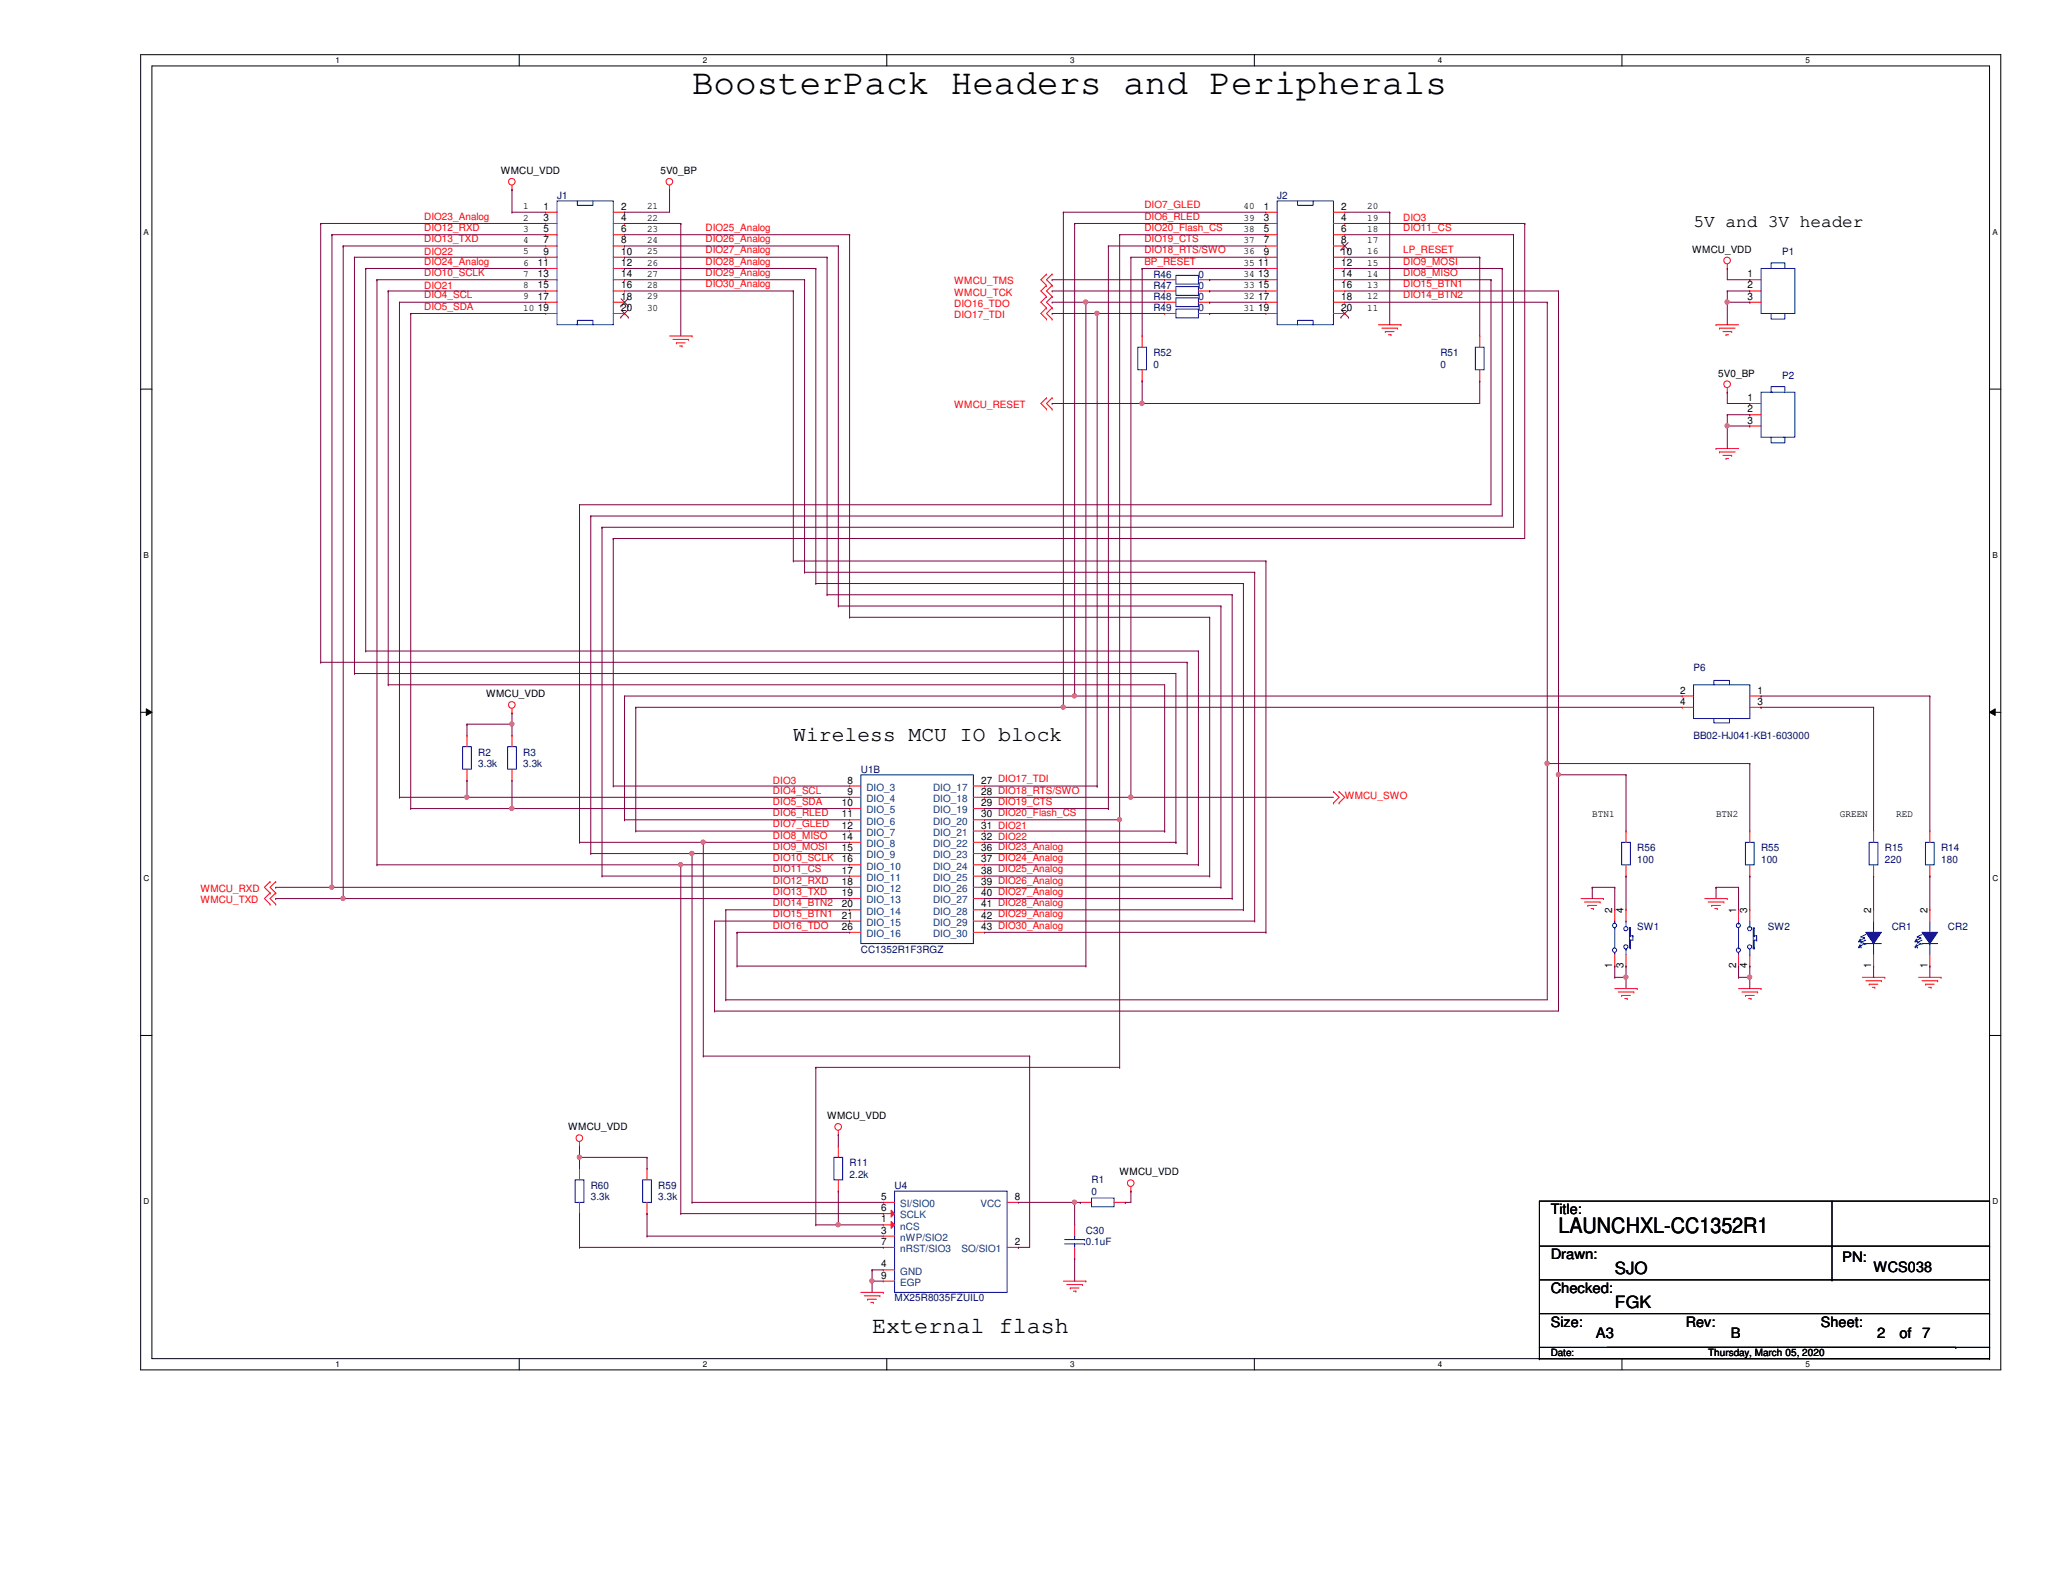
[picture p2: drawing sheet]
<svg xmlns="http://www.w3.org/2000/svg" width="279mm" height="216mm" viewBox="0 0 279 216" stroke-linecap="round" stroke-linejoin="round" font-family="sans-serif">
<path d="M19.1 7.4h251.9v178.1h-251.9zM20.6 8.9h248.9v175.1h-248.9z" fill="none" stroke="#000" stroke-width=".14"/>
<g fill="#fff">
<path d="M45.4 7.6h.6v1.2h-.6z"/>
<path d="M45.4 184.2h.6v1.2h-.6z"/>
</g>
<path d="M70.3 7.4v1.5M70.3 184v1.5" fill="none" stroke="#000" stroke-width=".14"/>
<g fill="#fff">
<path d="M95.2 7.6h.6v1.2h-.6z"/>
<path d="M95.2 184.2h.6v1.2h-.6z"/>
</g>
<path d="M120.1 7.4v1.5M120.1 184v1.5" fill="none" stroke="#000" stroke-width=".14"/>
<g fill="#fff">
<path d="M144.9 7.6h.6v1.2h-.6z"/>
<path d="M144.9 184.2h.6v1.2h-.6z"/>
</g>
<path d="M169.9 7.4v1.5M169.9 184v1.5" fill="none" stroke="#000" stroke-width=".14"/>
<g fill="#fff">
<path d="M194.7 7.6h.6v1.2h-.6z"/>
<path d="M194.7 184.2h.6v1.2h-.6z"/>
</g>
<path d="M219.7 7.4v1.5M219.7 184v1.5" fill="none" stroke="#000" stroke-width=".14"/>
<g fill="#fff">
<path d="M244.5 7.6h.6v1.2h-.6z"/>
<path d="M244.5 184.2h.6v1.2h-.6z"/>
<path d="M19.4 30.8h.8v1.2h-.8z"/>
<path d="M269.8 30.8h.8v1.2h-.8z"/>
<path d="M19.4 74.6h.8v1.2h-.8z"/>
<path d="M269.8 74.6h.8v1.2h-.8z"/>
</g>
<path d="M19.1 52.7h1.5M269.5 52.7h1.5" fill="none" stroke="#000" stroke-width=".14"/>
<g fill="#fff">
<path d="M19.4 118.4h.8v1.1h-.8z"/>
<path d="M269.8 118.4h.8v1.1h-.8z"/>
</g>
<path d="M19.1 96.5h1.5M19.8 96l.8 .5-.8 .4zM269.5 96.5l.7-.5v.9zM269.5 96.5h1.5" fill="none" stroke="#000" stroke-width=".14"/>
<path d="M19.8 96l.8 .5-.8 .4zM269.5 96.5l.7-.5v.9z" fill="#000"/>
<g fill="#fff">
<path d="M19.4 162.1h.8v1.2h-.8z"/>
<path d="M269.8 162.1h.8v1.2h-.8z"/>
</g>
<g fill="none" stroke="#000" stroke-width=".14">
<path d="M19.1 140.2h1.5M269.5 140.2h1.5M208.5 162.7h61v19.8h-61zM208.5 168.8h61M208.5 173.4h61M208.5 177.9h61M248.1 168.8h.1M248.1 173.4h.1M248.1 162.7v10.7M269.5 168.8h.1M269.5 173.4h.1M269.5 177.9h.1"/>
<path d="M208.5 184h.1M208.5 182.5v1.5M208.5 184h61M217.6 182.5h47.3M264.9 182.5h.1M269.5 184h.1M269.5 182.5h.1M269.5 182.5v1.5"/>
</g>
<g fill="none" stroke="#f00" stroke-width=".14">
<path d="M69.3 25.7h.1M69.3 25.1v.6M90.7 25.7h.1M90.7 25.1v.6M141.7 38.6h.1M141.7 37.1h.1M141.7 38.6l-.7 .8 .7 .8M141.7 37.1l-.7 .8 .7 .7M142.5 38.6h.1M142.5 37.1h.1M142.5 38.6l-.8 .8 .8 .8M142.5 37.1l-.8 .8 .8 .7"/>
<path d="M157.7 37.9h.1M157.7 37.9h1.6M162.3 37.9h1.5M163.8 37.9h.1M233.9 36.4h.1M233.9 35.8v.6M90.7 45.5h3M91.1 46h2.2M91.6 46.4h.1M91.6 46.4h1.2M92 46.9h.4M92.4 46.9h.1"/>
<path d="M93.3 46h.1M93.7 45.5h.1M141.7 53.9h.1M141.7 55.4h.1M141.7 41.7h.1M141.7 43.2h.1M141.7 40.2h.1M141.7 53.9l-.7 .8 .7 .7M141.7 41.7l-.7 .8 .7 .7M141.7 40.2l-.7 .7 .7 .8M142.5 53.9h.1M142.5 55.4h.1"/>
<path d="M142.5 41.7h.1M142.5 43.2h.1M142.5 40.2h.1M142.5 53.9l-.8 .8 .8 .7M142.5 41.7l-.8 .8 .8 .7M142.5 40.2l-.8 .7 .8 .8M186.7 44h3M187.2 44.4h2.1M187.6 44.9h.1M187.6 44.9h1.2M188 45.3h.4M188.4 45.3h.1"/>
<path d="M189.3 44.4h.1M189.7 44h.1M232.4 44h.1M232.4 44h3.1M232.9 44.4h.1M232.9 44.4h2.1M233.3 44.9h1.2M233.8 45.3h.1M233.8 45.3h.3M233.9 53.1h.1M233.9 52.5v.6M234.5 44.9h.1"/>
<path d="M232.4 60.7h.1M232.4 60.7h3.1M232.9 61.2h.1M232.9 61.2h2.1M233.3 61.7h1.2M233.8 62.1h.1M233.8 62.1h.3M234.5 61.7h.1M69.3 96.6h.1M69.3 96v.6M36.6 119.4h.1M36.6 119.4l-.8 .8 .8 .7"/>
<path d="M37.3 119.4h.1M37.3 119.4l-.7 .8 .7 .7M180.6 108.8h.1M180.6 107.2h.1M180.6 107.2l.8 .8-.8 .8M181.4 108.8h.1M181.4 107.2h.1M181.4 107.2l.7 .8-.7 .8M237 118.7h.1M237 112.6h.1M237 112.6v1.5M237 117.1v1.6"/>
<path d="M36.6 120.9h.1M36.6 122.5h.1M36.6 120.9l-.8 .8 .8 .8M37.3 120.9h.1M37.3 122.5h.1M37.3 120.9l-.7 .8 .7 .8M214.1 121.7h3.1M214.6 122.2h2.1M215.1 122.6h.1M215.1 122.6h1.1M215.5 123.1h.3M215.8 123.1h.1"/>
<path d="M216.7 122.2h.1M217.2 121.7h.1M218.7 133.9h3M219.2 134.4h2.1M219.6 134.8h.1M219.6 134.8h1.2M220 135.3h.4M220.4 135.3h.1M221.3 134.4h.1M221.7 133.9h.1M230.9 121.7h3M231.4 122.2h2.1"/>
<path d="M231.8 122.6h.1M231.8 122.6h1.2M232.2 123.1h.4M232.6 123.1h.1M233.5 122.2h.1M233.9 121.7h.1M235.5 133.9h3M235.9 134.4h2.1M236.4 134.8h.1M236.4 134.8h1.2M236.8 135.3h.4M237.2 135.3h.1"/>
<path d="M238 134.4h.1M238.5 133.9h.1M252.2 132.4h3.1M252.7 132.8h2.1M253.2 133.3h.1M253.2 133.3h1.1M253.6 133.7h.3M253.9 133.7h.1M254.8 132.8h.1M255.3 132.4h.1M259.8 132.4h3.1M260.3 132.8h2.1"/>
<path d="M260.8 133.3h.1M260.8 133.3h1.2M261.2 133.7h.3M261.5 133.7h.1M262.4 132.8h.1M262.9 132.4h.1M78.5 155.2h.1M78.5 154.6v.6M113.5 153.7h.1M113.5 153.1v.6M116.6 175h3M117.1 175.5h2.1"/>
<path d="M117.5 176h.1M117.5 176h1.2M117.9 176.4h.4M118.3 176.4h.1M119.2 175.5h.1M119.6 175h.1M144 173.5h3.1M144.5 174h2.1M144.9 174.5h.1M144.9 174.5h1.2M145.4 174.9h.3M145.7 174.9h.1"/>
<path d="M146.6 174h.1M147.1 173.5h.1M153.2 161.3h.1M153.2 160.7v.6"/>
<circle cx="69.3" cy="24.6" r=".45"/>
<circle cx="90.6" cy="24.6" r=".45"/>
<circle cx="233.9" cy="35.3" r=".45"/>
<circle cx="233.9" cy="52" r=".45"/>
<circle cx="69.3" cy="95.5" r=".45"/>
<circle cx="78.5" cy="154.2" r=".45"/>
<circle cx="113.5" cy="152.6" r=".45"/>
<circle cx="153.1" cy="160.2" r=".45"/>
</g>
<path d="M159.3 37.3h3v1.2h-3zM236.4 114.1h1.2v3h-1.2zM121.2 161.3h15.2v13.7h-15.2z" fill="none" stroke="#00f" stroke-width=".14"/>
<path d="M120.7 165.4l.5 .5-.5 .5z" fill="#f00"/>
<path d="M119.6 165.9h.1M119.6 167.4h.1M119.6 172h.1M119.6 162.9h.1M119.6 165.9h1.6M119.6 167.4h1.6M119.6 172h1.6M119.6 162.9h1.6M120.7 165.4l.5 .5-.5 .5zM136.4 169h1.5M137.9 169h.1" fill="none" stroke="#f00" stroke-width=".14"/>
<path d="M120.7 163.9l.5 .5-.5 .4z" fill="#f00"/>
<g fill="none" stroke="#f00" stroke-width=".14">
<path d="M157.7 39.4h.1M157.7 39.4h1.6M162.3 39.4h1.5M163.8 39.4h.1M171.5 28.7h.1M171.5 30.3h.1M171.5 31.8h.1M171.5 33.3h.1M171.5 34.8h.1M171.5 36.4h.1M171.5 37.9h.1M171.5 39.4h.1"/>
<path d="M171.5 28.7h1.5M171.5 30.3h1.5M171.5 31.8h1.5M171.5 33.3h1.5M171.5 34.8h1.5M171.5 36.4h1.5M171.5 37.9h1.5M171.5 39.4h1.5M180.6 28.7h1.5M180.6 30.3h1.5M180.6 31.8h1.5M180.6 33.3h1.5"/>
<path d="M180.6 34.8h1.5M180.6 36.4h1.5M180.6 37.9h1.5M180.6 39.4h1.5M182.1 28.7h.1M182.1 30.3h.1M182.1 31.8h.1M182.1 33.3h.1M182.1 34.8h.1M182.1 36.4h.1M182.1 37.9h.1M182.1 39.4h.1"/>
<path d="M171.5 40.9h.1M171.5 42.5h.1M171.5 40.9h1.5M171.5 42.5h1.5M180.6 40.9h1.5M180.6 42.5h1.5M182.1 40.9h.1M182.1 42.5h.1M115.1 106.5h.1M115.1 108h.1M115.1 109.5h.1M115.1 111h.1"/>
<path d="M115.1 112.6h.1M115.1 114.1h.1M115.1 115.6h.1M115.1 117.1h.1M115.1 118.7h.1M115.1 106.5h1.5M115.1 108h1.5M115.1 109.5h1.5M115.1 111h1.5M115.1 112.6h1.5M115.1 114.1h1.5M115.1 115.6h1.5"/>
<path d="M115.1 117.1h1.5M115.1 118.7h1.5M131.8 106.5h1.6M131.8 108h1.6M131.8 109.5h1.6M131.8 111h1.6M131.8 112.6h1.6M131.8 114.1h1.6M131.8 115.6h1.6M131.8 117.1h1.6M131.8 118.7h1.6M133.4 106.5h.1"/>
<path d="M133.4 108h.1M133.4 109.5h.1M133.4 111h.1M133.4 112.6h.1M133.4 114.1h.1M133.4 115.6h.1M133.4 117.1h.1M133.4 118.7h.1M220.2 118.7h.1M220.2 112.6h.1M220.2 112.6v1.5M220.2 117.1v1.6"/>
<path d="M115.1 120.2h.1M115.1 121.7h.1M115.1 123.2h.1M115.1 124.8h.1M115.1 126.3h.1M115.1 120.2h1.5M115.1 121.7h1.5M115.1 123.2h1.5M115.1 124.8h1.5M115.1 126.3h1.5M131.8 120.2h1.6M131.8 121.7h1.6"/>
<path d="M131.8 123.2h1.6M131.8 124.8h1.6M131.8 126.3h1.6M133.4 120.2h.1M133.4 121.7h.1M133.4 123.2h.1M133.4 124.8h.1M133.4 126.3h.1M78.5 158.3h.1M78.5 158.3v1.5M78.5 164.4h.1M78.5 162.9v1.5"/>
<path d="M119.6 164.4h.1M119.6 169h.1M119.6 173.5h.1M119.6 164.4h1.6M119.6 169h1.6M119.6 173.5h1.6M120.7 163.9l.5 .5-.5 .4zM136.4 162.9h1.5M137.9 162.9h.1M145.5 165.9h.1M145.5 170.5h.1M145.5 165.9v1.5"/>
<path d="M145.5 169v1.5"/>
</g>
<g fill="none" stroke="#00f" stroke-width=".14">
<path d="M159.3 38.8h3v1.2h-3zM173 27.2h7.6v16.8h-7.6zM175.7 27.2v.6h2.1v-.6M175.7 44v-.6h2.1v.6M116.6 104.9h15.2v22.9h-15.2zM219.6 114.1h1.2v3h-1.2zM252.7 127.8h.1M252.7 127.8h2.1M77.9 159.8h1.2v3.1h-1.2zM144.2 168.5h2.7M144.2 167.9h2.7M145.5 168.5h.1"/>
<path d="M145.5 167.4h.1M145.5 167.4v.5M145.5 168.5v.5M146.9 168.5h.1M146.9 167.9h.1"/>
</g>
<path d="M181.6 33.8h.1M181.7 32.9l.9 .9M182.6 32.9l-1 .9M182.6 33.8h.1M181.6 43h.1M181.7 42l.9 1M182.6 42l-1 1M182.6 43h.1" fill="none" stroke="#804000" stroke-width=".14"/>
<path d="M252.7 126.3h2.1l-1.1 1.5z" fill-rule="evenodd" fill="#00f"/>
<g fill="none" stroke="#00f" stroke-width=".14">
<path d="M75.4 27.2h7.7v16.8h-7.7zM78.2 27.2v.6h2.1v-.6M238.5 36.4h4.6v6.1h-4.6zM240 36.4h-.1v-.8h1.8v.8M78.2 44v-.6h2.1v.6M154.1 47h1.2v3.1h-1.2zM159.3 40.3h3v1.2h-3zM159.3 41.9h3v1.2h-3zM199.8 47h1.2v3.1h-1.2zM239.9 42.5v.7h1.8v-.7h-.1M229.4 92.8h7.6v4.5h-7.6zM232.1 92.8v-.6h2.1v.6"/>
<path d="M232.1 97.3v.6h2.1v-.6M253.2 114.1h1.1v3h-1.1zM218.7 125.7h.1M218.7 129h.1M218.7 124.8h.1M218.7 124.8v.3M218.7 125.7v2.7M218.7 129v.3M220.2 124.8h.1M220.2 128.6h.1M220.2 124.8v.7M220.2 128.6v.7"/>
<path d="M220.7 125.7h.1M220.7 125.7v2.7h.1M220.8 125.7h.1M220.8 127.3h.1M220.8 126.7h.1M220.8 128.4h.1M220.8 125.7v1M220.8 127.3v1.1M220.8 126.7h.3M221.1 126.7h.1M221.1 126.7v.6h-.3M251.8 127.5h.1"/>
<path d="M251.8 128.3h.1M251.8 127.5h.3M251.8 128.3h.3M251.9 127.2h.1M251.9 128h.1M251.9 127.2l-.1 .3M251.9 128l-.1 .3M252.1 126.9h.1M252.1 127.5h.1M252.1 128.3h.1M252.1 127.6h.1M252.1 126.9l.4 .1"/>
<path d="M252.1 127.6l.4 .2M252.5 127h.1M252.5 127.8h.1M252.5 127l-.7 .5M252.5 127.8l-.7 .5M252.7 126.3h2.1l-1.1 1.5zM252.7 126.6l-.6 .3M252.7 127.3l-.6 .3M253.7 127.8h.1M253.7 126.3h.1M253.7 124.8v1.5M253.7 127.8v1.5"/>
<path d="M260.3 127.8h.1M260.3 127.8h2.1M87 159.8h1.2v3.1h-1.2z"/>
<circle cx="218.7" cy="125.3" r=".29"/>
<circle cx="218.7" cy="128.7" r=".29"/>
<circle cx="220.2" cy="125.8" r=".29"/>
<circle cx="220.2" cy="128.2" r=".29"/>
</g>
<g fill="none" stroke="#f00" stroke-width=".14">
<path d="M73.9 28.7h.1M73.9 30.3h.1M73.9 31.8h.1M73.9 33.3h.1M73.9 34.8h.1M73.9 36.4h.1M73.9 37.9h.1M73.9 39.4h.1M73.9 37.9h1.5M73.9 39.4h1.5M73.9 28.7h1.5M73.9 30.3h1.5"/>
<path d="M73.9 31.8h1.5M73.9 33.3h1.5M73.9 34.8h1.5M73.9 36.4h1.5M83.1 37.9h1.5M83.1 39.4h1.5M83.1 28.7h1.5M83.1 30.3h1.5M83.1 31.8h1.5M83.1 33.3h1.5M83.1 34.8h1.5M83.1 36.4h1.5"/>
<path d="M84.6 28.7h.1M84.6 30.3h.1M84.6 31.8h.1M84.6 33.3h.1M84.6 34.8h.1M84.6 36.4h.1M84.6 37.9h.1M84.6 39.4h.1M237 37.9h.1M237 39.4h.1M237 37.9h1.5M237 39.4h1.5"/>
<path d="M73.9 40.9h.1M73.9 42.5h.1M73.9 40.9h1.5M73.9 42.5h1.5M83.1 40.9h1.5M83.1 42.5h1.5M84.6 40.9h.1M84.6 42.5h.1M154.7 45.5h.1M154.7 51.6h.1M154.7 45.5v1.5M154.7 50.1v1.5"/>
<path d="M157.7 40.9h.1M157.7 42.5h.1M157.7 40.9h1.6M157.7 42.5h1.6M162.3 40.9h1.5M162.3 42.5h1.5M163.8 40.9h.1M163.8 42.5h.1M200.4 45.5h.1M200.4 51.6h.1M200.4 45.5v1.5M200.4 50.1v1.5"/>
<path d="M237 40.9h.1M237 40.9h1.5M227.8 94.3h.1M227.8 95.8h.1M227.8 94.3h1.6M227.8 95.8h1.6M237 94.3h1.5M237 95.8h1.5M238.5 94.3h.1M238.5 95.8h.1M253.7 118.7h.1M253.7 112.6h.1"/>
<path d="M253.7 112.6v1.5M253.7 117.1v1.6M218.7 130.9h.1M218.7 123.2h.1M218.7 123.2v1.6M218.7 129.3v1.6M220.2 130.9h.1M220.2 123.2h.1M220.2 123.2v1.6M220.2 129.3v1.6M253.7 123.2h.1M253.7 130.9h.1"/>
<path d="M253.7 123.2v1.6M253.7 129.3v1.6M87.6 158.3h.1M87.6 158.3v1.5M87.6 164.4h.1M87.6 162.9v1.5"/>
</g>
<path d="M84.1 41.4h.1M84.1 43h.1M84.1 40.5l1 .9M84.1 42l1 1M85 40.5l-.9 .9M85 42l-.9 1M85.1 41.4h.1M85.1 43h.1" fill="none" stroke="#804000" stroke-width=".14"/>
<path d="M260.3 126.3h2.1l-1 1.5z" fill-rule="evenodd" fill="#00f"/>
<g fill="none" stroke="#00f" stroke-width=".14">
<path d="M238.5 53.1h4.6v6.1h-4.6zM239.9 59.2v.8h1.8v-.8h-.1M240 53.1h-.1v-.7h1.8v.7M62.7 101.1h1.1v3.1h-1.1zM68.7 101.1h1.2v3.1h-1.2zM260.8 114.1h1.2v3h-1.2zM235.5 128.4h.1M235.5 125.1h.1M235.5 129.3h.1M235.5 124.8v.3M235.5 125.7v2.7M235.5 129v.3"/>
<path d="M237 129.3h.1M237 125.5h.1M237 124.8v.7M237 128.6v.7M237.4 128.4h.1M237.4 128.4h.2M237.6 128.4h.1M237.6 126.7h.1M237.6 127.3h.1M237.6 125.7h.1M237.6 125.7v1M237.6 127.3v1.1"/>
<path d="M237.6 126.7h.3v.6M237.6 127.3h.3M237.6 125.7h-.2v2.7M237.9 127.3h.1M259.4 127.5h.1M259.4 128.3h.1M259.4 127.5h.3M259.4 128.3h.3M259.5 127.2h.1M259.5 128h.1M259.5 127.2l-.1 .3M259.5 128l-.1 .3"/>
<path d="M259.7 126.9h.1M259.7 127.5h.1M259.7 128.3h.1M259.7 127.6h.1M259.7 126.9l.4 .1M259.7 127.6l.4 .2M260.1 127h.1M260.1 127.8h.1M260.1 127l-.7 .5M260.1 127.8l-.7 .5M260.3 126.3h2.1l-1 1.5zM260.3 126.6l-.6 .3"/>
<path d="M260.3 127.3l-.6 .3M261.4 127.8h.1M261.4 126.3h.1M261.4 124.8v1.5M261.4 127.8v1.5M112.9 156.8h1.2v3h-1.2zM147.8 162.3h3.1v1.1h-3.1z"/>
<circle cx="235.4" cy="125.3" r=".29"/>
<circle cx="235.4" cy="128.7" r=".29"/>
<circle cx="237" cy="125.8" r=".29"/>
<circle cx="237" cy="128.2" r=".29"/>
</g>
<g fill="none" stroke="#f00" stroke-width=".14">
<path d="M237 54.7h.1M237 56.2h.1M237 57.7h.1M237 54.7h1.5M237 56.2h1.5M237 57.7h1.5M63.2 99.6h.1M63.2 99.6v1.5M69.3 99.6h.1M69.3 99.6v1.5M63.2 105.7h.1M63.2 104.2v1.5"/>
<path d="M69.3 105.7h.1M69.3 104.2v1.5M261.4 118.7h.1M261.4 112.6h.1M261.4 112.6v1.5M261.4 117.1v1.6M235.5 123.2h.1M235.5 130.9h.1M235.5 123.2v1.6M235.5 129.3v1.6M237 123.2h.1M237 130.9h.1"/>
<path d="M237 123.2v1.6M237 129.3v1.6M261.4 123.2h.1M261.4 130.9h.1M261.4 123.2v1.6M261.4 129.3v1.6M113.5 155.2h.1M113.5 155.2v1.6M113.5 159.8v1.5M113.5 161.3h.1M146.3 162.9h.1M146.3 162.9h1.5"/>
<path d="M150.9 162.9h1.5M152.4 162.9h.1"/>
</g>
<path d="M233.9 39.4h.1M233.9 39.4h3.1M233.9 39.4v4.6M237 39.4h.1M233.9 40.9h.1M233.9 40.9h3.1M237 40.9h.1" fill="none" stroke="#800040" stroke-width=".14"/>
<circle cx="233.9" cy="40.9" r=".29" fill="#f0f"/>
<circle cx="233.9" cy="40.9" r=".29" fill="none" stroke="#f0f" stroke-width=".14"/>
<g fill="none" stroke="#800040" stroke-width=".14">
<path d="M147.1 40.9h.1M147.1 40.9h10.6M148.6 42.5h.1M148.6 42.5h9.1M233.9 56.2h.1M233.9 57.7h.1M233.9 56.2h3.1M233.9 56.2v4.5M233.9 57.7h3.1M237 56.2h.1M237 57.7h.1M145.5 170.5h.1"/>
<path d="M145.5 170.5v3"/>
</g>
<circle cx="233.9" cy="57.7" r=".29" fill="#f0f"/>
<circle cx="233.9" cy="57.7" r=".29" fill="none" stroke="#f0f" stroke-width=".14"/>
<g fill="none" stroke="#800040" stroke-width=".14">
<path d="M51.1 37.9h.1M51.1 37.9h22.8M69.3 25.7h.1M69.3 28.7h.1M69.3 25.7v3M69.3 28.7h4.6M84.6 30.3h7.6M84.6 37.9h24.4M84.6 39.4h22.8M90.7 25.7h.1M90.7 25.7v3M92.2 30.3h.1"/>
<path d="M107.4 39.4h.1M109 37.9h.1M153.2 34.8h.1M153.2 34.8h18.3M182.1 28.7h6.1M182.1 37.9h19.8M182.1 31.8h22.9M182.1 36.4h21.4M188.2 28.7h.1M201.9 37.9h.1M203.5 36.4h.1M205 31.8h.1"/>
<path d="M54.1 40.9h.1M54.1 40.9h19.8M55.6 42.5h.1M55.6 42.5h18.3M78.5 68.4h.1M78.5 68.4h123.4M81.5 71.4h.1M81.5 71.4h123.5M83.1 72.9h.1M83.1 72.9h123.4M49.5 88.2h.1M49.5 88.2h112.8"/>
<path d="M96.8 136.9h.1M96.8 124.8h18.3M96.8 136.9h114.3M98.3 123.2h16.8M115.1 123.2h.1M115.1 124.8h.1M113.5 161.3h.1M113.5 165.9h.1M113.5 161.3v4.6M113.5 165.9h6.1"/>
</g>
<circle cx="113.5" cy="165.9" r=".29" fill="#f0f"/>
<circle cx="113.5" cy="165.9" r=".29" fill="none" stroke="#f0f" stroke-width=".14"/>
<path d="M113.5 153.7h.1M113.5 153.7v1.5M92.2 164.4h.1M92.2 164.4h27.4M93.7 162.9h.1M93.7 162.9h25.9M110.5 165.9h.1M110.5 165.9h3M118.1 172h.1M118.1 172h1.5M118.1 172v1.5" fill="none" stroke="#800040" stroke-width=".14"/>
<circle cx="118.1" cy="173.5" r=".29" fill="#f0f"/>
<circle cx="118.1" cy="173.5" r=".29" fill="none" stroke="#f0f" stroke-width=".14"/>
<path d="M118.1 173.5h.1M118.1 173.5h1.5M118.1 173.5v1.5M137.9 169h.1M137.9 169h1.5M137.9 162.9h7.6M145.5 162.9h.1M145.5 162.9v3" fill="none" stroke="#800040" stroke-width=".14"/>
<circle cx="145.5" cy="162.8" r=".29" fill="#f0f"/>
<circle cx="145.5" cy="162.8" r=".29" fill="none" stroke="#f0f" stroke-width=".14"/>
<g fill="none" stroke="#800040" stroke-width=".14">
<path d="M51.1 37.9h.1M51.1 37.9v79.2M201.9 37.9h.1M201.9 37.9v30.5M203.5 36.4h.1M203.5 36.4v33.5M205 31.8h.1M205 31.8v39.6M233.9 36.4h.1M233.9 36.4v1.5h3.1M237 37.9h.1M233.9 53.1h.1"/>
<path d="M233.9 53.1v1.6h3.1M237 54.7h.1M51.1 117.1h.1M51.1 117.1h41.1M37.3 120.2h.1M37.3 121.7h.1M37.3 120.2h7.7M37.3 121.7h9.2M96.8 124.8h.1M96.8 124.8v12.1"/>
</g>
<circle cx="92.2" cy="117.1" r=".29" fill="#f0f"/>
<circle cx="92.2" cy="117.1" r=".29" fill="none" stroke="#f0f" stroke-width=".14"/>
<path d="M80 115.6h.1M80 115.6h13.7" fill="none" stroke="#800040" stroke-width=".14"/>
<circle cx="93.7" cy="115.6" r=".29" fill="#f0f"/>
<circle cx="93.7" cy="115.6" r=".29" fill="none" stroke="#f0f" stroke-width=".14"/>
<path d="M80 69.9h.1M80 69.9v45.7M80 69.9h123.5M78.5 114.1h.1M78.5 114.1h16.8" fill="none" stroke="#800040" stroke-width=".14"/>
<circle cx="95.2" cy="114.1" r=".29" fill="#f0f"/>
<circle cx="95.2" cy="114.1" r=".29" fill="none" stroke="#f0f" stroke-width=".14"/>
<g fill="none" stroke="#800040" stroke-width=".14">
<path d="M78.5 68.4h.1M78.5 68.4v45.7M81.5 71.4h.1M81.5 71.4v47.3M253.7 95.8h.1M253.7 95.8v16.8M261.4 94.3h.1M261.4 94.3v18.3M92.2 117.1h.1M92.2 117.1v47.3M93.7 115.6h.1M93.7 115.6v47.3"/>
<path d="M253.7 118.7h.1M253.7 118.7v4.5M261.4 118.7h.1M261.4 118.7v4.5M235.5 130.9h.1M235.5 130.9v1.5M237 132.4h.1M237 130.9h.1M237 130.9v3M253.7 130.9h.1M253.7 130.9v1.5M261.4 130.9h.1"/>
<path d="M261.4 130.9v1.5"/>
</g>
<circle cx="237" cy="132.3" r=".29" fill="#f0f"/>
<circle cx="237" cy="132.3" r=".29" fill="none" stroke="#f0f" stroke-width=".14"/>
<g fill="none" stroke="#800040" stroke-width=".14">
<path d="M84.6 28.7h.1M84.6 28.7h6.1M147.1 40.9v90M84.6 94.3h.1M84.6 94.3h60.9M238.5 95.8h.1M238.5 94.3h.1M238.5 94.3h22.9M238.5 95.8h15.2M220.2 104.9h.1M220.2 104.9v7.7M237 103.4h.1"/>
<path d="M237 103.4v9.2M147.1 130.9h.1M220.2 132.4h.1M220.2 132.4v1.5M235.5 132.4h.1M235.5 132.4h1.5"/>
</g>
<circle cx="147" cy="40.9" r=".29" fill="#f0f"/>
<circle cx="147" cy="40.9" r=".29" fill="none" stroke="#f0f" stroke-width=".14"/>
<path d="M45 31.8h.1M45 31.8v88.4M148.6 42.5v64M148.6 106.5h.1" fill="none" stroke="#800040" stroke-width=".14"/>
<circle cx="44.9" cy="120.2" r=".29" fill="#f0f"/>
<circle cx="44.9" cy="120.2" r=".29" fill="none" stroke="#f0f" stroke-width=".14"/>
<path d="M84.6 94.3v16.7M86.1 95.8h.1M86.1 95.8v16.8M145.5 94.3h.1M145.5 94.3h82.3M84.6 111h.1" fill="none" stroke="#800040" stroke-width=".14"/>
<circle cx="145.5" cy="94.2" r=".29" fill="#f0f"/>
<circle cx="145.5" cy="94.2" r=".29" fill="none" stroke="#f0f" stroke-width=".14"/>
<g fill="none" stroke="#800040" stroke-width=".14">
<path d="M142.5 37.9h.1M142.5 39.4h.1M142.5 37.9h15.2M142.5 39.4h15.2M150.1 33.3v76.2M151.6 31.8v79.2M153.2 34.8v73.2M182.1 34.8h18.3M200.4 34.8h.1M54.1 40.9h.1M54.1 40.9v67.1M55.6 42.5h.1"/>
<path d="M55.6 42.5v67M83.1 72.9h.1M83.1 72.9v33.6M157.7 92.8v19.8M159.3 91.2v22.9M54.1 108h.1M54.1 108h9.1M55.6 109.5h.1M55.6 109.5h13.7M95.3 114.1h.1M95.3 114.1v28.9M150.1 109.5h.1"/>
<path d="M151.6 111h.1M153.2 108h.1M157.7 112.6h.1M159.3 114.1h.1M95.3 143h.1M95.3 143h44.1M110.5 144.6h.1M110.5 144.6h41.1M110.5 144.6v21.3M139.4 143h.1M139.4 143v26"/>
</g>
<circle cx="151.6" cy="111" r=".29" fill="#f0f"/>
<circle cx="151.6" cy="111" r=".29" fill="none" stroke="#f0f" stroke-width=".14"/>
<path d="M142.5 40.9h.1M142.5 42.5h.1M142.5 40.9h4.6M142.5 42.5h6.1M133.4 126.3h38.1M171.5 126.3h.1" fill="none" stroke="#800040" stroke-width=".14"/>
<circle cx="148.6" cy="42.4" r=".29" fill="#f0f"/>
<circle cx="148.6" cy="42.4" r=".29" fill="none" stroke="#f0f" stroke-width=".14"/>
<path d="M142.5 54.7h.1M142.5 54.7h12.2" fill="none" stroke="#800040" stroke-width=".14"/>
<circle cx="154.7" cy="54.6" r=".29" fill="#f0f"/>
<circle cx="154.7" cy="54.6" r=".29" fill="none" stroke="#f0f" stroke-width=".14"/>
<g fill="none" stroke="#800040" stroke-width=".14">
<path d="M92.2 30.3h.1M92.2 30.3v15.2M163.8 37.9h.1M163.8 39.4h.1M163.8 37.9h7.7M163.8 39.4h7.7M188.2 28.7h.1M188.2 28.7v15.3M200.4 34.8h.1M200.4 34.8v10.7M154.7 54.7h.1M154.7 54.7h45.7"/>
<path d="M163.8 40.9h.1M163.8 42.5h.1M163.8 40.9h7.7M163.8 42.5h7.7M218.7 130.9h.1M218.7 132.4h.1M218.7 130.9v1.5M220.2 130.9h.1M220.2 130.9v1.5h-1.5"/>
</g>
<circle cx="220.2" cy="132.3" r=".29" fill="#f0f"/>
<circle cx="220.2" cy="132.3" r=".29" fill="none" stroke="#f0f" stroke-width=".14"/>
<g fill="none" stroke="#800040" stroke-width=".14">
<path d="M43.4 30.3h.1M43.4 30.3v59.4M43.4 30.3h30.5M49.5 36.4h.1M49.5 36.4v51.8M49.5 36.4h24.4M107.4 39.4h.1M107.4 39.4v36.6M109 37.9h.1M109 37.9v39.6M144 28.7h.1M144 28.7h27.5"/>
<path d="M144 28.7v67.1M150.1 33.3h.1M150.1 33.3h21.4M151.6 31.8h.1M151.6 31.8h19.9M107.4 76h.1M107.4 76h64.1M109 77.5h.1M109 77.5h60.9M110.5 79h.1M110.5 79h57.9M169.9 77.5h.1"/>
<path d="M169.9 77.5v47.3M171.5 76h.1M171.5 76v50.3M43.4 89.7h.1M43.4 89.7h117.4M48 91.2h.1M48 91.2h111.3M52.6 92.8h.1M52.6 92.8h105.1M86.1 95.8h.1M86.1 95.8h141.7M112 80.6h.1"/>
<path d="M112 80.6h54.9M113.5 82.1h.1M113.5 82.1h51.9M144 95.8h.1M160.8 89.7h.1M160.8 89.7v25.9M162.3 88.2h.1M162.3 88.2v28.9M163.8 83.6h.1M163.8 83.6v35.1M165.4 82.1h.1M165.4 82.1v38.1"/>
<path d="M166.9 80.6h.1M166.9 80.6v41.1M153.2 108h.1M153.2 108h27.4M220.2 118.7h.1M220.2 118.7v4.5M237 118.7h.1M237 118.7v4.5M98.3 135.4h.1M98.3 123.2h.1M98.3 135.4h111.3M98.3 123.2v12.2"/>
<path d="M215.6 120.2h.1M215.6 120.2h3.1M215.6 120.2v1.5M218.7 120.2h.1M218.7 120.2v3M232.4 120.2h.1M232.4 120.2v1.5M232.4 120.2h3.1M235.5 120.2h.1M235.5 120.2v3"/>
</g>
<circle cx="144" cy="95.8" r=".29" fill="#f0f"/>
<circle cx="144" cy="95.8" r=".29" fill="none" stroke="#f0f" stroke-width=".14"/>
<path d="M145.5 30.3h.1M145.5 30.3h26M145.5 30.3v64M182.1 30.3h24.4M182.1 39.4h29M206.5 30.3h.1M206.5 30.3v42.6M211.1 39.4h.1M211.1 39.4v65.5M168.4 79h.1M168.4 79v44.2M211.1 104.9h.1" fill="none" stroke="#800040" stroke-width=".14"/>
<circle cx="211" cy="104.9" r=".29" fill="#f0f"/>
<circle cx="211" cy="104.9" r=".29" fill="none" stroke="#f0f" stroke-width=".14"/>
<path d="M182.1 40.9h27.5M209.6 40.9h.1M209.6 40.9v62.5M209.6 103.4h.1M211.1 104.9h.1M211.1 104.9h9.1" fill="none" stroke="#800040" stroke-width=".14"/>
<circle cx="209.5" cy="103.4" r=".29" fill="#f0f"/>
<circle cx="209.5" cy="103.4" r=".29" fill="none" stroke="#f0f" stroke-width=".14"/>
<path d="M69.3 96.6h.1M69.3 96.6v1.5M209.6 103.4h.1M209.6 103.4h27.4M209.6 103.4v32M211.1 104.9h.1M211.1 104.9v32" fill="none" stroke="#800040" stroke-width=".14"/>
<circle cx="69.3" cy="98.1" r=".29" fill="#f0f"/>
<circle cx="69.3" cy="98.1" r=".29" fill="none" stroke="#f0f" stroke-width=".14"/>
<g fill="none" stroke="#800040" stroke-width=".14">
<path d="M48 34.8h.1M48 34.8h25.9M48 34.8v56.4M52.6 39.4h.1M52.6 39.4v53.4M52.6 39.4h21.3M84.6 36.4h.1M84.6 34.8h.1M84.6 33.3h.1M84.6 34.8h27.4M84.6 36.4h25.9M84.6 33.3h28.9"/>
<path d="M84.6 31.8h30.5M110.5 36.4h.1M110.5 36.4v42.6M112 34.8h.1M112 34.8v45.8M113.5 33.3h.1M113.5 33.3v48.8M115.1 31.8h.1M115.1 31.8v51.8M154.7 36.4h.1M154.7 36.4h16.8M154.7 36.4v9.1"/>
<path d="M154.7 51.6h.1M154.7 51.6v3.1M200.4 51.6h.1M200.4 51.6v3.1M63.2 98.1h.1M63.2 98.1v1.5M63.2 98.1h6.1M69.3 98.1h.1M69.3 98.1v1.5M115.1 83.6h.1M115.1 83.6h48.7M63.2 105.7h.1"/>
<path d="M63.2 105.7v2.3M69.3 109.5h.1M69.3 105.7v3.8M78.5 155.2h.1M78.5 156.8h.1M78.5 155.2v3.1M78.5 156.8h9.1M87.6 156.8h.1M87.6 156.8v1.5M78.5 169h.1M78.5 164.4h.1M78.5 169h41.1"/>
<path d="M78.5 164.4v4.6M87.6 167.4h.1M87.6 164.4h.1M87.6 167.4h32M87.6 164.4v3"/>
</g>
<circle cx="78.5" cy="156.7" r=".29" fill="#f0f"/>
<circle cx="78.5" cy="156.7" r=".29" fill="none" stroke="#f0f" stroke-width=".14"/>
<path d="M45 31.8h.1M45 31.8h28.9M46.5 33.3h.1M46.5 33.3h27.4M46.5 33.3v88.4" fill="none" stroke="#800040" stroke-width=".14"/>
<circle cx="46.5" cy="121.7" r=".29" fill="#f0f"/>
<circle cx="46.5" cy="121.7" r=".29" fill="none" stroke="#f0f" stroke-width=".14"/>
<path d="M63.2 108h.1M63.2 108h51.9M83.1 106.5h.1M83.1 106.5h32M145.5 162.9h.8M146.3 162.9h.1M152.4 162.9h.1M153.2 161.3h.1M153.2 161.3v1.6h-.8" fill="none" stroke="#800040" stroke-width=".14"/>
<circle cx="63.2" cy="108" r=".29" fill="#f0f"/>
<circle cx="63.2" cy="108" r=".29" fill="none" stroke="#f0f" stroke-width=".14"/>
<path d="M69.3 109.5h.1M69.3 109.5h45.8" fill="none" stroke="#800040" stroke-width=".14"/>
<circle cx="69.3" cy="109.5" r=".29" fill="#f0f"/>
<circle cx="69.3" cy="109.5" r=".29" fill="none" stroke="#f0f" stroke-width=".14"/>
<g fill="none" stroke="#800040" stroke-width=".14">
<path d="M81.5 118.7h.1M81.5 118.7h33.6M84.6 111h.1M84.6 111h30.5M86.1 112.6h.1M86.1 112.6h29M92.2 117.1h.1M92.2 117.1h22.9M93.7 115.6h21.4M95.3 114.1h.1M95.3 114.1h19.8M115.1 115.6h.1"/>
<path d="M133.4 106.5h15.2M133.4 108h19.8M148.6 106.5h.1M153.2 108h.1M45 120.2h.1M45 120.2h70.1M46.5 121.7h.1M46.5 121.7h68.6M99.8 130.9h.1M99.8 126.3h.1M99.8 130.9h47.3M99.8 126.3v4.6"/>
<path d="M99.8 126.3h15.3"/>
</g>
<circle cx="153.1" cy="108" r=".29" fill="#f0f"/>
<circle cx="153.1" cy="108" r=".29" fill="none" stroke="#f0f" stroke-width=".14"/>
<g fill="none" stroke="#800040" stroke-width=".14">
<path d="M133.4 109.5h16.7M133.4 111h18.2M133.4 112.6h24.3M133.4 114.1h25.9M133.4 115.6h27.4M133.4 117.1h28.9M133.4 118.7h30.4M150.1 109.5h.1M151.6 111h.1M151.6 111v33.6M157.7 112.6h.1M159.3 114.1h.1"/>
<path d="M160.8 115.6h.1M162.3 117.1h.1M163.8 118.7h.1M133.4 120.2h32M133.4 121.7h33.5M133.4 123.2h35M133.4 124.8h36.5M165.4 120.2h.1M166.9 121.7h.1M168.4 123.2h.1M169.9 124.8h.1M151.6 144.6h.1"/>
</g>
<circle cx="233.9" cy="40.9" r=".29" fill="#f0f"/>
<circle cx="233.9" cy="40.9" r=".29" fill="none" stroke="#f0f" stroke-width=".14"/>
<circle cx="233.9" cy="57.7" r=".29" fill="#f0f"/>
<circle cx="233.9" cy="57.7" r=".29" fill="none" stroke="#f0f" stroke-width=".14"/>
<circle cx="113.5" cy="165.9" r=".29" fill="#f0f"/>
<circle cx="113.5" cy="165.9" r=".29" fill="none" stroke="#f0f" stroke-width=".14"/>
<circle cx="118.1" cy="173.5" r=".29" fill="#f0f"/>
<circle cx="118.1" cy="173.5" r=".29" fill="none" stroke="#f0f" stroke-width=".14"/>
<circle cx="145.5" cy="162.8" r=".29" fill="#f0f"/>
<circle cx="145.5" cy="162.8" r=".29" fill="none" stroke="#f0f" stroke-width=".14"/>
<circle cx="92.2" cy="117.1" r=".29" fill="#f0f"/>
<circle cx="92.2" cy="117.1" r=".29" fill="none" stroke="#f0f" stroke-width=".14"/>
<circle cx="93.7" cy="115.6" r=".29" fill="#f0f"/>
<circle cx="93.7" cy="115.6" r=".29" fill="none" stroke="#f0f" stroke-width=".14"/>
<circle cx="95.2" cy="114.1" r=".29" fill="#f0f"/>
<circle cx="95.2" cy="114.1" r=".29" fill="none" stroke="#f0f" stroke-width=".14"/>
<circle cx="237" cy="132.3" r=".29" fill="#f0f"/>
<circle cx="237" cy="132.3" r=".29" fill="none" stroke="#f0f" stroke-width=".14"/>
<circle cx="147" cy="40.9" r=".29" fill="#f0f"/>
<circle cx="147" cy="40.9" r=".29" fill="none" stroke="#f0f" stroke-width=".14"/>
<circle cx="44.9" cy="120.2" r=".29" fill="#f0f"/>
<circle cx="44.9" cy="120.2" r=".29" fill="none" stroke="#f0f" stroke-width=".14"/>
<circle cx="145.5" cy="94.2" r=".29" fill="#f0f"/>
<circle cx="145.5" cy="94.2" r=".29" fill="none" stroke="#f0f" stroke-width=".14"/>
<circle cx="151.6" cy="111" r=".29" fill="#f0f"/>
<circle cx="151.6" cy="111" r=".29" fill="none" stroke="#f0f" stroke-width=".14"/>
<circle cx="148.6" cy="42.4" r=".29" fill="#f0f"/>
<circle cx="148.6" cy="42.4" r=".29" fill="none" stroke="#f0f" stroke-width=".14"/>
<circle cx="154.7" cy="54.6" r=".29" fill="#f0f"/>
<circle cx="154.7" cy="54.6" r=".29" fill="none" stroke="#f0f" stroke-width=".14"/>
<circle cx="220.2" cy="132.3" r=".29" fill="#f0f"/>
<circle cx="220.2" cy="132.3" r=".29" fill="none" stroke="#f0f" stroke-width=".14"/>
<circle cx="144" cy="95.8" r=".29" fill="#f0f"/>
<circle cx="144" cy="95.8" r=".29" fill="none" stroke="#f0f" stroke-width=".14"/>
<circle cx="211" cy="104.9" r=".29" fill="#f0f"/>
<circle cx="211" cy="104.9" r=".29" fill="none" stroke="#f0f" stroke-width=".14"/>
<circle cx="209.5" cy="103.4" r=".29" fill="#f0f"/>
<circle cx="209.5" cy="103.4" r=".29" fill="none" stroke="#f0f" stroke-width=".14"/>
<circle cx="69.3" cy="98.1" r=".29" fill="#f0f"/>
<circle cx="69.3" cy="98.1" r=".29" fill="none" stroke="#f0f" stroke-width=".14"/>
<circle cx="78.5" cy="156.7" r=".29" fill="#f0f"/>
<circle cx="78.5" cy="156.7" r=".29" fill="none" stroke="#f0f" stroke-width=".14"/>
<circle cx="46.5" cy="121.7" r=".29" fill="#f0f"/>
<circle cx="46.5" cy="121.7" r=".29" fill="none" stroke="#f0f" stroke-width=".14"/>
<circle cx="63.2" cy="108" r=".29" fill="#f0f"/>
<circle cx="63.2" cy="108" r=".29" fill="none" stroke="#f0f" stroke-width=".14"/>
<circle cx="69.3" cy="109.5" r=".29" fill="#f0f"/>
<circle cx="69.3" cy="109.5" r=".29" fill="none" stroke="#f0f" stroke-width=".14"/>
<circle cx="153.1" cy="108" r=".29" fill="#f0f"/>
<circle cx="153.1" cy="108" r=".29" fill="none" stroke="#f0f" stroke-width=".14"/>
<text font-size="4.9" x="93.7" y="12.8">BoosterPack Headers and Peripherals</text>
<text font-size="3.2" x="118.1" y="180.6">External flash</text>
<g font-size="2.9">
<text x="107.4" y="100.4">Wireless MCU IO block</text>
<text x="211.1" y="167">LAUNCHXL-CC1352R1</text>
</g>
<text font-size="2.4" x="229.4" y="30.7">5V and 3V header</text>
<g font-size="2.3">
<text x="218.7" y="172.6">SJO</text>
<text x="218.7" y="177.1">FGK</text>
</g>
<g font-size="1.9">
<text x="210" y="164.5">Title:</text>
<text x="210" y="170.6">Drawn:</text>
<text x="249.5" y="170.9">PN:</text>
<text x="253.7" y="172.3">WCS038</text>
<text x="210" y="175.1">Checked:</text>
<text x="210" y="179.7">Size:</text>
<text x="228.3" y="179.7">Rev:</text>
<text x="246.6" y="179.7">Sheet:</text>
<text x="216.1" y="181.2">A3</text>
<text x="234.4" y="181.2">B</text>
<text x="254.2" y="181.2">2</text>
<text x="257.3" y="181.2">of</text>
<text x="260.3" y="181.2">7</text>
</g>
<g font-size="1.4">
<text x="67.8" y="23.6">WMCU_VDD</text>
<text x="89.5" y="23.6">5V0_BP</text>
<text x="70.9" y="28.4">1</text>
<text x="70.9" y="29.9">2</text>
<text x="73.6" y="28.4">1</text>
<text x="73.6" y="29.9">3</text>
<text x="84.1" y="28.4">2</text>
<text x="84.1" y="29.9">4</text>
<text x="87.6" y="28.4">21</text>
<text x="87.6" y="29.9">22</text>
<text x="168.4" y="28.4">40</text>
<text x="168.4" y="29.9">39</text>
<text x="171.2" y="28.4">1</text>
<text x="171.2" y="29.9">3</text>
<text x="181.7" y="28.4">2</text>
<text x="181.7" y="29.9">4</text>
<text x="185.2" y="28.4">20</text>
<text x="185.2" y="29.9">19</text>
<text x="70.9" y="31.4">3</text>
<text x="70.9" y="32.9">4</text>
<text x="70.9" y="34.5">5</text>
<text x="70.9" y="36">6</text>
<text x="73.6" y="31.5">5</text>
<text x="73.6" y="33">7</text>
<text x="73.6" y="34.5">9</text>
<text x="84.1" y="31.5">6</text>
<text x="84.1" y="33">8</text>
<text x="84.1" y="34.5">10</text>
<text x="87.6" y="31.4">23</text>
<text x="87.6" y="32.9">24</text>
<text x="87.6" y="34.5">25</text>
<text x="87.6" y="36">26</text>
<text x="168.4" y="31.4">38</text>
<text x="168.4" y="32.9">37</text>
<text x="168.4" y="34.5">36</text>
<text x="168.4" y="36">35</text>
<text x="171.2" y="31.5">5</text>
<text x="171.2" y="33">7</text>
<text x="171.2" y="34.5">9</text>
<text x="181.7" y="31.5">6</text>
<text x="181.7" y="33">8</text>
<text x="181.7" y="34.5">10</text>
<text x="185.2" y="31.4">18</text>
<text x="185.2" y="32.9">17</text>
<text x="185.2" y="34.5">16</text>
<text x="185.2" y="36">15</text>
<text x="229.2" y="34.2">WMCU_VDD</text>
<text x="70.9" y="37.5">7</text>
<text x="70.9" y="39">8</text>
<text x="70.9" y="40.6">9</text>
<text x="72.9" y="36">11</text>
<text x="72.9" y="37.5">13</text>
<text x="72.9" y="39.1">15</text>
<text x="72.9" y="40.6">17</text>
<text x="84.1" y="36">12</text>
<text x="84.1" y="37.5">14</text>
<text x="84.1" y="39.1">16</text>
<text x="84.1" y="40.6">18</text>
<text x="87.6" y="37.5">27</text>
<text x="87.6" y="40.6">29</text>
<text x="87.6" y="39">28</text>
<text x="168.4" y="37.5">34</text>
<text x="168.4" y="39">33</text>
<text x="168.4" y="40.6">32</text>
<text x="170.4" y="36">11</text>
<text x="170.4" y="37.5">13</text>
<text x="170.4" y="39.1">15</text>
<text x="170.4" y="40.6">17</text>
<text x="181.7" y="36">12</text>
<text x="181.7" y="37.5">14</text>
<text x="181.7" y="39.1">16</text>
<text x="181.7" y="40.6">18</text>
<text x="185.2" y="39">13</text>
<text x="185.2" y="37.5">14</text>
<text x="185.2" y="40.6">12</text>
<text x="236.7" y="37.5">1</text>
<text x="236.7" y="39.1">2</text>
<text x="236.7" y="40.6">3</text>
<text x="70.9" y="42.1">10</text>
<text x="72.9" y="42.1">19</text>
<text x="84.1" y="42.1">20</text>
<text x="87.6" y="42.1">30</text>
<text x="168.4" y="42.1">31</text>
<text x="170.4" y="42.1">19</text>
<text x="181.7" y="42.1">20</text>
<text x="185.2" y="42.1">11</text>
<text x="232.7" y="51">5V0_BP</text>
<text x="236.7" y="54.3">1</text>
<text x="236.7" y="55.8">2</text>
<text x="236.7" y="57.4">3</text>
<text x="65.8" y="94.4">WMCU_VDD</text>
<text x="227.5" y="93.9">2</text>
<text x="227.5" y="95.5">4</text>
<text x="238" y="93.9">1</text>
<text x="238" y="95.5">3</text>
<text x="114.8" y="106.1">8</text>
<text x="114.8" y="107.7">9</text>
<text x="132.9" y="106.1">27 DIO17_TDI</text>
<text x="132.9" y="107.7">28 DIO18_RTS/SWO</text>
<text x="114" y="109.2">10</text>
<text x="114" y="110.7">11</text>
<text x="114" y="112.2">12</text>
<text x="114" y="113.7">14</text>
<text x="132.9" y="109.2">29 DIO19_CTS</text>
<text x="132.9" y="110.7">30 DIO20_Flash_CS</text>
<text x="132.9" y="112.2">31 DIO21</text>
<text x="132.9" y="113.7">32 DIO22</text>
<text x="215.6" y="110.7">BTN1</text>
<text x="232.4" y="110.7">BTN2</text>
<text x="249.2" y="110.7">GREEN</text>
<text x="256.8" y="110.7">RED</text>
<text x="114" y="115.3">15</text>
<text x="114" y="116.8">16</text>
<text x="114" y="118.3">17</text>
<text x="114" y="119.8">18</text>
<text x="132.9" y="115.3">36 DIO23_Analog</text>
<text x="132.9" y="116.8">37 DIO24_Analog</text>
<text x="132.9" y="118.3">38 DIO25_Analog</text>
<text x="132.9" y="119.8">39 DIO26_Analog</text>
<text x="114" y="121.4">19</text>
<text x="114" y="122.9">20</text>
<text x="114" y="124.4">21</text>
<text x="114" y="125.9">26</text>
<text x="132.9" y="121.4">40 DIO27_Analog</text>
<text x="132.9" y="122.9">41 DIO28_Analog</text>
<text x="132.9" y="124.4">42 DIO29_Analog</text>
<text x="132.9" y="125.9">43 DIO30_Analog</text>
<text x="218.4" y="123.7" transform="rotate(-90 218.4 123.7)">2</text>
<text x="219.9" y="123.7" transform="rotate(-90 219.9 123.7)">4</text>
<text x="235.1" y="123.7" transform="rotate(-90 235.1 123.7)">1</text>
<text x="236.6" y="123.7" transform="rotate(-90 236.6 123.7)">3</text>
<text x="253.4" y="123.7" transform="rotate(-90 253.4 123.7)">2</text>
<text x="261" y="123.7" transform="rotate(-90 261 123.7)">2</text>
<text x="218.4" y="131.1" transform="rotate(-90 218.4 131.1)">1</text>
<text x="219.9" y="131.1" transform="rotate(-90 219.9 131.1)">3</text>
<text x="235.1" y="131.1" transform="rotate(-90 235.1 131.1)">2</text>
<text x="236.6" y="131.1" transform="rotate(-90 236.6 131.1)">4</text>
<text x="253.4" y="131.1" transform="rotate(-90 253.4 131.1)">1</text>
<text x="261" y="131.1" transform="rotate(-90 261 131.1)">1</text>
<text x="77" y="153.1">WMCU_VDD</text>
<text x="112" y="151.6">WMCU_VDD</text>
<text x="151.6" y="159.2">WMCU_VDD</text>
<text x="119.3" y="165.6">1</text>
<text x="119.3" y="167.1">3</text>
<text x="119.3" y="162.5">5</text>
<text x="119.3" y="164">6</text>
<text x="137.5" y="162.5">8</text>
<text x="119.3" y="171.7">4</text>
<text x="119.3" y="168.6">7</text>
<text x="119.3" y="173.2">9</text>
<text x="137.5" y="168.6">2</text>
<text x="210" y="183.7">Date:</text>
<text x="231.4" y="183.7">Thursday, March 05, 2020</text>
</g>
<g font-size="1.4" fill="#f00">
<text x="57.4" y="29.8">DIO23_Analog</text>
<text x="155" y="28.2">DIO7_GLED</text>
<text x="155" y="29.8">DIO6_RLED</text>
<text x="190" y="30">DIO3</text>
<text x="57.4" y="35.9">DIO24_Analog</text>
<text x="57.4" y="34.5">DIO22</text>
<text x="57.4" y="31.3">DIO12_RXD</text>
<text x="57.4" y="32.8">DIO13_TXD</text>
<text x="95.5" y="35.9">DIO28_Analog</text>
<text x="95.5" y="34.3">DIO27_Analog</text>
<text x="95.5" y="32.8">DIO26_Analog</text>
<text x="95.5" y="31.3">DIO25_Analog</text>
<text x="155" y="34.3">DIO18_RTS/SWO</text>
<text x="155" y="32.8">DIO19_CTS</text>
<text x="155" y="31.3">DIO20_Flash_CS</text>
<text x="155" y="35.9">BP_RESET</text>
<text x="190" y="31.3">DIO11_CS</text>
<text x="190" y="35.9">DIO9_MOSI</text>
<text x="190" y="34.3">LP_RESET</text>
<text x="57.4" y="40.4">DIO4_SCL</text>
<text x="57.4" y="37.4">DIO10_SCLK</text>
<text x="57.4" y="42">DIO5_SDA</text>
<text x="57.4" y="39.1">DIO21</text>
<text x="95.5" y="37.4">DIO29_Analog</text>
<text x="95.5" y="38.9">DIO30_Analog</text>
<text x="129.2" y="41.6">DIO16_TDO</text>
<text x="129.2" y="40">WMCU_TCK</text>
<text x="129.2" y="38.5">WMCU_TMS</text>
<text x="190" y="37.4">DIO8_MISO</text>
<text x="190" y="38.9">DIO15_BTN1</text>
<text x="190" y="40.4">DIO14_BTN2</text>
<text x="129.2" y="43.1">DIO17_TDI</text>
<text x="129.2" y="55.3">WMCU_RESET</text>
<text x="104.7" y="106.2">DIO3</text>
<text x="104.7" y="107.5">DIO4_SCL</text>
<text x="104.7" y="109">DIO5_SDA</text>
<text x="104.7" y="110.5">DIO6_RLED</text>
<text x="104.7" y="112.1">DIO7_GLED</text>
<text x="104.7" y="113.6">DIO8_MISO</text>
<text x="182.1" y="108.3">WMCU_SWO</text>
<text x="104.7" y="115.1">DIO9_MOSI</text>
<text x="104.7" y="116.6">DIO10_SCLK</text>
<text x="104.7" y="118.2">DIO11_CS</text>
<text x="104.7" y="119.7">DIO12_RXD</text>
<text x="27.1" y="122.3">WMCU_TXD</text>
<text x="27.1" y="120.8">WMCU_RXD</text>
<text x="104.7" y="122.7">DIO14_BTN2</text>
<text x="104.7" y="124.2">DIO15_BTN1</text>
<text x="104.7" y="121.2">DIO13_TXD</text>
<text x="104.7" y="125.8">DIO16_TDO</text>
</g>
<g font-size="1.4" fill="#000080">
<text x="75.4" y="26.9">J1</text>
<text x="173" y="26.9">J2</text>
<text x="241.4" y="34.5">P1</text>
<text x="156.2" y="37.6">R46</text>
<text x="156.2" y="39.1">R47</text>
<text x="156.2" y="40.6">R48</text>
<text x="162.3" y="37.6">0</text>
<text x="162.3" y="39.1">0</text>
<text x="162.3" y="40.6">0</text>
<text x="156.2" y="42.2">R49</text>
<text x="162.3" y="42.2">0</text>
<text x="156.2" y="48.3">R52</text>
<text x="156.2" y="49.8">0</text>
<text x="195.1" y="48.3">R51</text>
<text x="195.1" y="49.8">0</text>
<text x="241.4" y="51.3">P2</text>
<text x="229.4" y="90.9">P6</text>
<text x="229.4" y="100.1">BB02-HJ041-KB1-603000</text>
<text x="64.8" y="102.4">R2</text>
<text x="64.8" y="103.9">3.3k</text>
<text x="70.9" y="102.4">R3</text>
<text x="70.9" y="103.9">3.3k</text>
<text x="116.6" y="104.6">U1B</text>
<text x="221.7" y="115.3">R56</text>
<text x="221.7" y="116.8">100</text>
<text x="238.5" y="115.3">R55</text>
<text x="238.5" y="116.8">100</text>
<text x="255.3" y="115.3">R15</text>
<text x="255.3" y="116.8">220</text>
<text x="262.9" y="115.3">R14</text>
<text x="262.9" y="116.8">180</text>
<text x="221.7" y="126">SW1</text>
<text x="239.4" y="126">SW2</text>
<text x="256.2" y="126">CR1</text>
<text x="263.8" y="126">CR2</text>
<text x="116.6" y="129">CC1352R1F3RGZ</text>
<text x="80" y="161">R60</text>
<text x="89.2" y="161">R59</text>
<text x="115.1" y="158">R11</text>
<text x="115.1" y="159.5">2.2k</text>
<text x="121.2" y="161">U4</text>
<text x="147.8" y="160.3">R1</text>
<text x="147.8" y="161.8">0</text>
<text x="80" y="162.6">3.3k</text>
<text x="89.2" y="162.6">3.3k</text>
<text x="147.1" y="167.1">C30</text>
<text x="147.1" y="168.7">0.1uF</text>
<text x="121.2" y="176.3">MX25R8035FZUIL0</text>
</g>
<g font-size="1.4" fill="#004080">
<text x="117.3" y="107.1">DIO_3</text>
<text x="126.4" y="107.1">DIO_17</text>
<text x="117.3" y="108.6">DIO_4</text>
<text x="117.3" y="110.2">DIO_5</text>
<text x="117.3" y="111.7">DIO_6</text>
<text x="117.3" y="113.2">DIO_7</text>
<text x="126.4" y="108.6">DIO_18</text>
<text x="126.4" y="110.2">DIO_19</text>
<text x="126.4" y="111.7">DIO_20</text>
<text x="126.4" y="113.2">DIO_21</text>
<text x="117.3" y="114.7">DIO_8</text>
<text x="117.3" y="116.2">DIO_9</text>
<text x="117.3" y="117.8">DIO_10</text>
<text x="117.3" y="119.3">DIO_11</text>
<text x="126.4" y="114.7">DIO_22</text>
<text x="126.4" y="116.2">DIO_23</text>
<text x="126.4" y="117.8">DIO_24</text>
<text x="126.4" y="119.3">DIO_25</text>
<text x="117.3" y="120.8">DIO_12</text>
<text x="117.3" y="122.3">DIO_13</text>
<text x="117.3" y="123.9">DIO_14</text>
<text x="117.3" y="125.4">DIO_15</text>
<text x="126.4" y="120.8">DIO_26</text>
<text x="126.4" y="122.3">DIO_27</text>
<text x="126.4" y="123.9">DIO_28</text>
<text x="126.4" y="125.4">DIO_29</text>
<text x="117.3" y="126.9">DIO_16</text>
<text x="126.4" y="126.9">DIO_30</text>
<text x="121.9" y="166.5">nCS</text>
<text x="121.9" y="163.5">SI/SIO0</text>
<text x="121.9" y="165">SCLK</text>
<text x="132.8" y="163.5">VCC</text>
<text x="121.9" y="168.1">nWP/SIO2</text>
<text x="121.9" y="172.6">GND</text>
<text x="121.9" y="169.6">nRST/SIO3</text>
<text x="130.2" y="169.6">SO/SIO1</text>
<text x="121.9" y="174.2">EGP</text>
</g>
<g font-size="1.1">
<text x="45.4" y="8.6">1</text>
<text x="95.2" y="8.6">2</text>
<text x="144.9" y="8.6">3</text>
<text x="194.7" y="8.6">4</text>
<text x="244.5" y="8.6">5</text>
<text x="19.4" y="31.8">A</text>
<text x="269.8" y="31.8">A</text>
<text x="19.4" y="75.6">B</text>
<text x="269.8" y="75.6">B</text>
<text x="19.4" y="119.3">C</text>
<text x="269.8" y="119.3">C</text>
<text x="19.4" y="163.1">D</text>
<text x="269.8" y="163.1">D</text>
<text x="45.4" y="185.2">1</text>
<text x="95.2" y="185.2">2</text>
<text x="144.9" y="185.2">3</text>
<text x="194.7" y="185.2">4</text>
<text x="244.5" y="185.2">5</text>
</g>
</svg>
